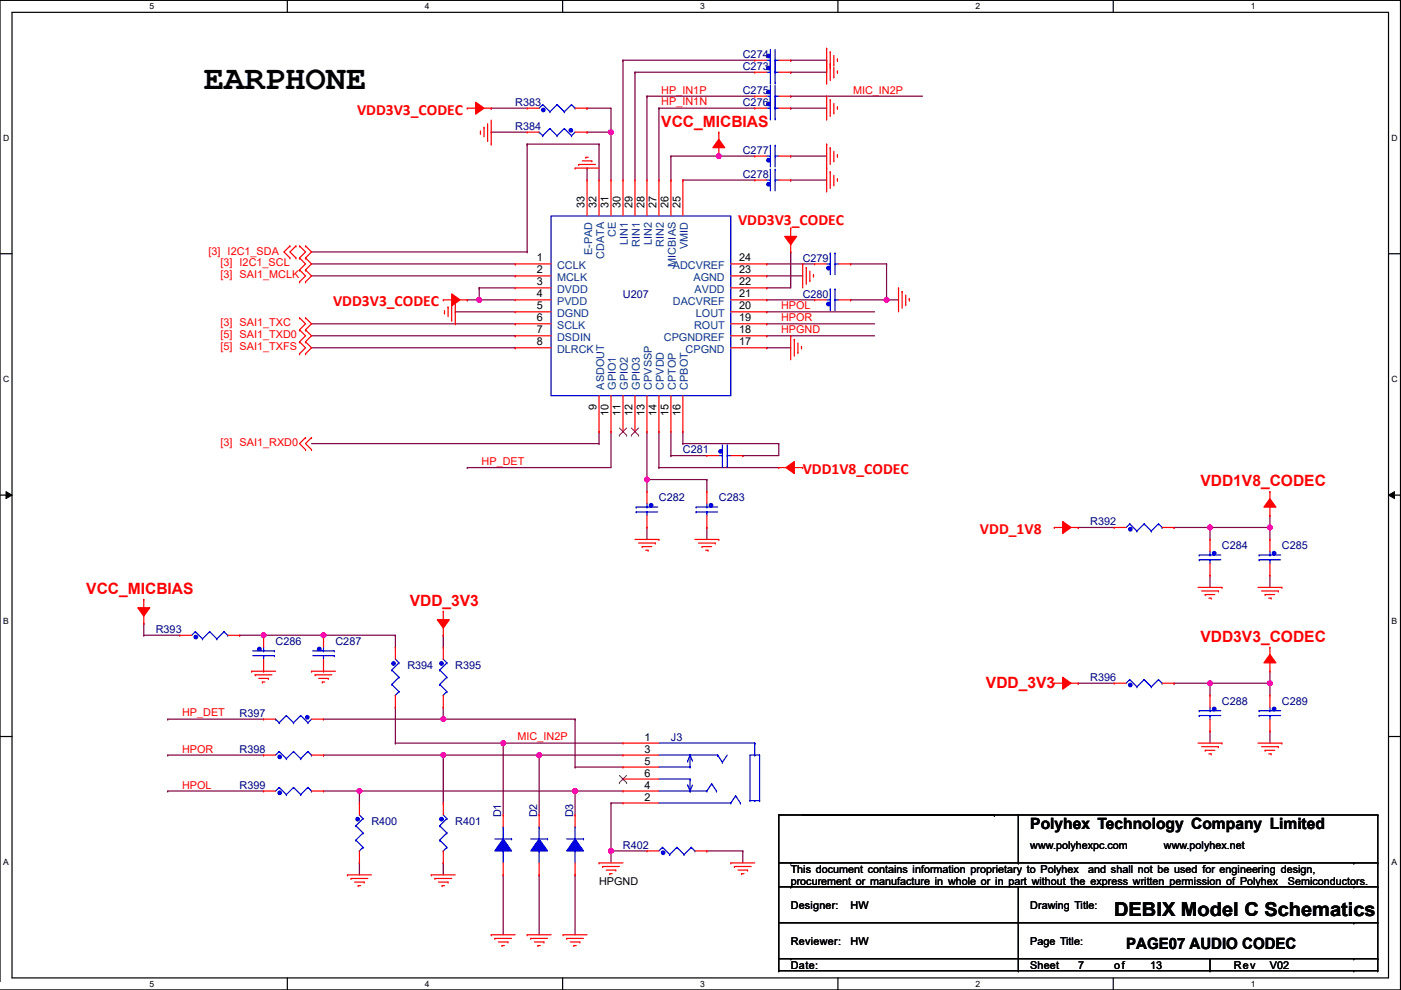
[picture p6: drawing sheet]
<svg xmlns="http://www.w3.org/2000/svg" width="297mm" height="210mm" viewBox="0 0 297 210" stroke-linecap="round" stroke-linejoin="round" font-family="sans-serif">
<path d="M2.5 2.6h291.9v204.7h-291.9zM0 208.1v-208h296.9v209.8h-296.9" fill="none" stroke="#000" stroke-width=".25"/>
<g fill="#fff">
<path d="M31.7 .3h1v2.1h-1z"/>
<path d="M31.7 207.6h1v2h-1z"/>
</g>
<path d="M60.9 .1v2.5M60.9 207.3v2.6" fill="none" stroke="#000" stroke-width=".25"/>
<g fill="#fff">
<path d="M90.1 .3h1v2.1h-1z"/>
<path d="M90.1 207.6h1v2h-1z"/>
</g>
<path d="M119.3 .1v2.5M119.3 207.3v2.6" fill="none" stroke="#000" stroke-width=".25"/>
<g fill="#fff">
<path d="M148.5 .3h1v2.1h-1z"/>
<path d="M148.5 207.6h1v2h-1z"/>
</g>
<path d="M177.7 .1v2.5M177.7 207.3v2.6" fill="none" stroke="#000" stroke-width=".25"/>
<g fill="#fff">
<path d="M206.8 .3h1v2.1h-1z"/>
<path d="M206.8 207.6h1v2h-1z"/>
</g>
<path d="M236 .1v2.5M236 207.3v2.6" fill="none" stroke="#000" stroke-width=".25"/>
<g fill="#fff">
<path d="M265.2 .3h1v2.1h-1z"/>
<path d="M265.2 207.6h1v2h-1z"/>
<path d="M.6 28.2h1.4v2h-1.4z"/>
<path d="M295 28.2h1.3v2h-1.3z"/>
<path d="M.6 79.4h1.4v2h-1.4z"/>
<path d="M295 79.4h1.3v2h-1.3z"/>
</g>
<path d="M0 53.8h2.5M294.4 53.8h2.5" fill="none" stroke="#000" stroke-width=".25"/>
<g fill="#fff">
<path d="M.6 130.6h1.3v2h-1.3z"/>
<path d="M295 130.6h1.2v2h-1.2z"/>
</g>
<path d="M0 105h2.5M294.4 105h2.5" fill="none" stroke="#000" stroke-width=".25"/>
<path d="M1.3 104.2l1.2 .8-1.2 .7zM294.4 105l1.3-.8v1.5z" fill="#000"/>
<path d="M1.3 104.2l1.2 .8-1.2 .7zM294.4 105l1.3-.8v1.5z" fill="none" stroke="#000" stroke-width=".21"/>
<g fill="#fff">
<path d="M.6 181.7h1.3v2.1h-1.3z"/>
<path d="M295 181.7h1.2v2.1h-1.2z"/>
</g>
<path d="M0 156.2h2.5M294.4 156.2h2.5" fill="none" stroke="#000" stroke-width=".25"/>
<path d="M124.5 35.6h.1M124.5 35.6v2.6M127 30.6h.1M127 30.6v7.6M162.6 63.6h10.1M162.6 63.6h.1M137.2 91.5h.1M137.2 91.5v10.2" fill="none" stroke="#800040" stroke-width=".25"/>
<circle cx="137.2" cy="101.7" r=".51" fill="#f0f"/>
<circle cx="137.2" cy="101.7" r=".51" fill="none" stroke="#f0f" stroke-width=".25"/>
<g fill="none" stroke="#800040" stroke-width=".25">
<path d="M132.1 12.8h.1M132.1 12.8v25.4M132.1 12.8h27.9M134.6 15.3h.1M134.6 15.3v22.9M134.6 15.3h25.4M167.6 12.8h7.7M167.6 15.3h7.7M167.6 12.8h.1M167.6 15.3h.1M137.2 20.4h22.8M137.2 20.4h.1"/>
<path d="M137.2 20.4v17.8M139.7 22.9h20.3M139.7 22.9h.1M139.7 22.9v15.3M142.2 38.2h.1M142.2 33.1h.1M142.2 33.1v5.1M142.2 33.1h10.2M167.6 22.9h7.7M167.6 20.4h.1M167.6 22.9h.1M167.6 20.4h28"/>
<path d="M66 94.1h61M127 94.1h.1M127 91.5h.1M127 91.5v2.6M139.7 91.5h.1M139.7 99.1h.1M139.7 91.5v7.6M139.7 99.1h25.4M142.2 96.6h7.7M142.2 96.6h.1M142.2 91.5v5.1M144.8 94.1h20.3"/>
<path d="M144.8 94.1h.1M144.8 91.5h.1M144.8 91.5v2.6M157.5 96.6h.1M165.1 94.1h.1M165.1 94.1v2.5h-7.6M137.2 111.8h.1M137.2 101.7h.1M137.2 101.7v2.5M137.2 111.8v2.6M137.2 101.7h12.7M149.9 101.7h.1"/>
<path d="M149.9 111.8h.1M149.9 101.7v2.5M149.9 111.8v2.6"/>
</g>
<circle cx="152.4" cy="33.1" r=".51" fill="#f0f"/>
<circle cx="152.4" cy="33.1" r=".51" fill="none" stroke="#f0f" stroke-width=".25"/>
<g fill="none" stroke="#800040" stroke-width=".25">
<path d="M144.8 38.2h.1M144.8 38.2h15.2M167.6 38.2h7.7M167.6 33.1h7.7M167.6 38.2h.1M167.6 33.1h.1M162.6 58.5h.1M162.6 58.5h7.6M180.3 56h7.7M180.3 56h.1M188 56h.1M188 56v7.6h-7.7"/>
<path d="M96.5 66.1h.1M96.5 66.1h12.7M101.6 61h.1M101.6 61h7.6M162.6 61h.1M162.6 66.1h.1M162.6 68.7h.1M162.6 71.2h.1M162.6 73.7h.1M162.6 61h5M162.6 73.7h5M162.6 66.1h22.8"/>
<path d="M162.6 68.7h22.8M162.6 71.2h22.8M180.3 63.6h.1"/>
</g>
<circle cx="188" cy="63.6" r=".51" fill="#f0f"/>
<circle cx="188" cy="63.6" r=".51" fill="none" stroke="#f0f" stroke-width=".25"/>
<g fill="none" stroke="#800040" stroke-width=".25">
<path d="M66 56h43.2M66 58.5h43.2M66 53.4h45.8M109.2 56h.1M109.2 58.5h.1M111.8 53.4h.1M162.6 56h10.1M162.6 56h.1M66 73.7h43.2M66 71.2h43.2M66 68.7h43.2M99.1 63.6h.1"/>
<path d="M101.6 61h.1M101.6 61v2.6h-2.5M109.2 73.7h.1M109.2 71.2h.1M109.2 68.7h.1M188 63.6h.1M188 63.6h2.5"/>
</g>
<circle cx="101.6" cy="63.6" r=".51" fill="#f0f"/>
<circle cx="101.6" cy="63.6" r=".51" fill="none" stroke="#f0f" stroke-width=".25"/>
<path d="M124.5 28h5M124.5 28h.1M129.5 28h.1M129.5 28v10.2M101.6 63.6h.1M101.6 63.6h7.6" fill="none" stroke="#800040" stroke-width=".25"/>
<circle cx="129.5" cy="28" r=".51" fill="#f0f"/>
<circle cx="129.5" cy="28" r=".51" fill="none" stroke="#f0f" stroke-width=".25"/>
<g fill="none" stroke="#800040" stroke-width=".25">
<path d="M111.8 30.6h.1M111.8 30.6v22.8M111.8 30.6h15.2M30.5 132.2h.1M30.5 134.7h.1M30.5 132.2v2.5M30.5 134.7h7.6M50.8 134.7h.1M50.8 134.7h17.8M55.9 134.7h.1M83.8 134.7v2.5M83.8 134.7h.1"/>
<path d="M83.8 157.6h.1M83.8 157.6h22.9M83.8 149.9v7.7M83.8 149.9h.1M94 152.5h.1M94 152.5h27.9M121.9 152.5v10.1M121.9 152.5h.1M35.6 160.1h.1M35.6 160.1h20.3M35.6 167.7h.1M35.6 167.7h20.3"/>
<path d="M121.9 162.6h.1M121.9 162.6h10.2"/>
</g>
<circle cx="55.9" cy="134.7" r=".51" fill="#f0f"/>
<circle cx="55.9" cy="134.7" r=".51" fill="none" stroke="#f0f" stroke-width=".25"/>
<path d="M68.6 134.7h.1M68.6 134.7h15.2" fill="none" stroke="#800040" stroke-width=".25"/>
<circle cx="68.6" cy="134.7" r=".51" fill="#f0f"/>
<circle cx="68.6" cy="134.7" r=".51" fill="none" stroke="#f0f" stroke-width=".25"/>
<path d="M68.6 167.7h7.6M68.6 160.1h.1M68.6 160.1h25.4M76.2 167.7h.1" fill="none" stroke="#800040" stroke-width=".25"/>
<circle cx="94" cy="160.1" r=".51" fill="#f0f"/>
<circle cx="94" cy="160.1" r=".51" fill="none" stroke="#f0f" stroke-width=".25"/>
<g fill="none" stroke="#800040" stroke-width=".25">
<path d="M106.7 157.6v15.2M106.7 157.6h.1M106.7 157.6h25.4M114.3 160.1v12.7M114.3 160.1h.1M121.9 167.7v5.1M121.9 167.7h.1M121.9 167.7h10.2M129.5 170.3h.1M129.5 170.3h2.6M129.5 170.3v10.1M106.7 185.5v12.7"/>
<path d="M106.7 185.5h.1M114.3 185.5v12.7M114.3 185.5h.1M121.9 185.5v12.7M121.9 185.5h.1M129.5 180.4h.1"/>
</g>
<circle cx="106.7" cy="157.6" r=".51" fill="#f0f"/>
<circle cx="106.7" cy="157.6" r=".51" fill="none" stroke="#f0f" stroke-width=".25"/>
<path d="M94 160.1h.1M94 160.1h38.1M114.3 160.1h.1" fill="none" stroke="#800040" stroke-width=".25"/>
<circle cx="114.3" cy="160.1" r=".51" fill="#f0f"/>
<circle cx="114.3" cy="160.1" r=".51" fill="none" stroke="#f0f" stroke-width=".25"/>
<g fill="none" stroke="#800040" stroke-width=".25">
<path d="M104.1 28h.1M104.1 28h7.7M94 134.7h.1M94 134.7v2.5M94 149.9h.1M94 149.9v2.6M248.9 144.9h.1M248.9 144.9h20.3M256.5 144.9h.1M256.5 144.9v2.5M269.2 142.3h.1M269.2 144.9h.1"/>
<path d="M269.2 142.3v5.1M94 160.1v10.2M94 160.1h.1M94 183v2.5M94 183h.1"/>
</g>
<circle cx="269.2" cy="144.9" r=".51" fill="#f0f"/>
<circle cx="269.2" cy="144.9" r=".51" fill="none" stroke="#f0f" stroke-width=".25"/>
<circle cx="256.5" cy="144.9" r=".51" fill="#f0f"/>
<circle cx="256.5" cy="144.9" r=".51" fill="none" stroke="#f0f" stroke-width=".25"/>
<g fill="none" stroke="#800040" stroke-width=".25">
<path d="M228.6 111.8h7.6M228.6 111.8h.1M248.9 111.8h.1M256.5 111.8h.1M256.5 111.8v2.6M269.2 109.3h.1M269.2 111.8h.1M269.2 109.3v5.1M269.2 111.8h-20.3M256.5 122h.1M256.5 122v2.5M269.2 122h.1"/>
<path d="M269.2 122v2.5M228.6 144.9h7.6M228.6 144.9h.1M256.5 155h.1M256.5 155v2.6M269.2 155h.1M269.2 155v2.6"/>
</g>
<circle cx="269.2" cy="111.8" r=".51" fill="#f0f"/>
<circle cx="269.2" cy="111.8" r=".51" fill="none" stroke="#f0f" stroke-width=".25"/>
<circle cx="256.5" cy="111.8" r=".51" fill="#f0f"/>
<circle cx="256.5" cy="111.8" r=".51" fill="none" stroke="#f0f" stroke-width=".25"/>
<path d="M129.5 180.4v2.6M129.5 180.4h.1M129.5 180.4h7.7" fill="none" stroke="#800040" stroke-width=".25"/>
<circle cx="129.5" cy="180.4" r=".51" fill="#f0f"/>
<circle cx="129.5" cy="180.4" r=".51" fill="none" stroke="#f0f" stroke-width=".25"/>
<path d="M167.6 53.4h.1M167.6 53.4v7.6M68.6 152.5h25.4M94 152.5h.1M149.9 180.4h.1M149.9 180.4h7.6M157.5 180.4v2.6M157.5 180.4h.1" fill="none" stroke="#800040" stroke-width=".25"/>
<circle cx="94" cy="152.5" r=".51" fill="#f0f"/>
<circle cx="94" cy="152.5" r=".51" fill="none" stroke="#f0f" stroke-width=".25"/>
<g fill="none" stroke="#800040" stroke-width=".25">
<path d="M104.1 22.9h.1M104.1 22.9h7.7M124.5 22.9h5v5.1M124.5 22.9h.1M129.5 28h.1M152.4 33.1h7.6M152.4 33.1h.1M99.1 99.1h.1M129.5 91.5h.1M129.5 91.5v7.6h-30.4M35.6 152.5h.1M35.6 152.5h20.3"/>
<path d="M76.2 167.7h.1M76.2 167.7h45.7M76.2 167.7v2.6M121.9 167.7h.1M76.2 183h.1M76.2 183v2.5"/>
</g>
<circle cx="76.2" cy="167.7" r=".51" fill="#f0f"/>
<circle cx="76.2" cy="167.7" r=".51" fill="none" stroke="#f0f" stroke-width=".25"/>
<circle cx="121.9" cy="167.7" r=".51" fill="#f0f"/>
<circle cx="121.9" cy="167.7" r=".51" fill="none" stroke="#f0f" stroke-width=".25"/>
<g fill="none" stroke="#f00" stroke-width=".25">
<path d="M175.3 10.2h.1M175.3 12.8h.1M175.3 10.2v7.7M176 11h.1M176 13.5h.1M176 11v6.1M176.8 13.8h.1M176.8 16.3h.1M176.8 11.8v2M176.8 14.3v2M177.6 12.5h.1M177.6 15.1h.1"/>
<path d="M177.6 12.5v.5M177.6 15.1v.5M101.9 28.3h.1M101.9 27.8v.5M102.6 27h.1M102.6 27v2M103.4 29.8h.1M103.4 26.2v3.6M104.1 30.6h.1M104.1 25.5v5.1M121.9 35.6h5.1M121.9 35.6h.1"/>
<path d="M122.7 34.9h3.5M122.7 34.9h.1M123.4 34.1h2.1M124.2 33.4h.1M124.2 33.4h.5M125.5 34.1h.1M175.3 20.4h.1M175.3 30.6h.1M175.3 35.6h.1M175.3 20.4v5.1M175.3 30.6v10.1M176 21.2h.1"/>
<path d="M176 31.3h.1M176 36.4h.1M176 21.2v3.5M176 31.3v3.6M176 36.4v3.6M176.8 24h.1M176.8 34.1h.1M176.8 39.2h.1M176.8 21.9v2.1M176.8 32.1v2M176.8 37.2v2M177.6 22.7h.1"/>
<path d="M177.6 32.8h.1M177.6 37.9h.1M177.6 22.7v.5M177.6 32.8v.6M177.6 37.9v.5M170.2 56h.1M170.2 56v5M170.9 56.7h.1M170.9 56.7v3.6M171.7 59.5h.1M171.7 57.5v2M172.5 58.2h.1"/>
<path d="M172.5 58.2v.6M94.2 66.4h.1M94.2 65.9v.5M95 65.1h.1M95 65.1v2M95.8 67.9h.1M95.8 64.3v3.6M96.5 68.7h.1M96.5 63.6v5.1M97.3 63.6h1.8M99.1 63.6h.1M167.6 71.2h.1"/>
<path d="M167.6 71.2v5.1M168.4 72h.1M168.4 72v3.5M169.2 74.8h.1M169.2 72.7v2.1M169.9 73.5h.1M169.9 73.5v.5M190.5 61h.1M190.5 61v5.1M191.3 61.8h.1M191.3 61.8v3.6M192 64.6h.1"/>
<path d="M192 62.6v2M192.8 63.3h.1M192.8 63.3v.5M134.6 114.4h5.1M135.4 115.1h3.5M136.2 115.9h2M136.2 115.9h.1M136.9 116.7h.5M137.4 116.7h.1M138.9 115.1h.1M139.7 114.4h.1M147.3 114.4h5.1"/>
<path d="M148.1 115.1h3.5M148.9 115.9h2M148.9 115.9h.1M149.6 116.7h.5M150.1 116.7h.1M151.6 115.1h.1M152.4 114.4h.1M53.3 142.3h.1M53.3 142.3h5.1M54.1 143.1h.1M54.1 143.1h3.6M54.9 143.8h2"/>
<path d="M55.6 144.6h.1M55.6 144.6h.5M56.9 143.8h.1M66 142.3h.1M66 142.3h5.1M66.8 143.1h.1M66.8 143.1h3.6M67.6 143.8h2M68.3 144.6h.1M68.3 144.6h.5M69.6 143.8h.1M91.4 185.5h.1"/>
<path d="M91.4 185.5h5.1M92.2 186.3h.1M92.2 186.3h3.6M93 187h2M93.7 187.8h.1M93.7 187.8h.5M95 187h.1M104.1 198.2h.1M104.1 198.2h5.1M104.9 199h.1M104.9 199h3.6M105.7 199.7h2"/>
<path d="M107.7 199.7h.1M111.8 198.2h.1M111.8 198.2h5M112.5 199h.1M112.5 199h3.6M113.3 199.7h2M115.3 199.7h.1M119.4 198.2h.1M119.4 198.2h5.1M120.1 199h.1M120.1 199h3.6M120.9 199.7h2"/>
<path d="M122.9 199.7h.1M127 183h.1M127 183h5.1M127.8 183.7h.1M127.8 183.7h3.5M128.5 184.5h2.1M129.3 185.2h.1M129.3 185.2h.5M130.6 184.5h.1M106.4 200.5h.1M106.4 200.5h.5M114.1 200.5h.1"/>
<path d="M114.1 200.5h.5M121.7 200.5h.1M121.7 200.5h.5"/>
</g>
<path d="M95.8 62.3l1.7 1.3-1.7 1.2z" fill-rule="evenodd" fill="#f00"/>
<g fill="none" stroke="#f00" stroke-width=".25">
<path d="M94 63.6h.1M94 63.6h2.8M95.8 62.3l1.7 1.3-1.7 1.2zM226.8 111.8h1.8M228.6 111.8h.1M254 124.5h5.1M254.8 125.3h3.5M255.5 126.1h2.1M255.5 126.1h.1M256.3 126.8h.5M256.8 126.8h.1M258.3 125.3h.1"/>
<path d="M259.1 124.5h.1M266.7 124.5h5.1M267.5 125.3h3.5M268.2 126.1h2.1M268.2 126.1h.1M269 126.8h.5M269.5 126.8h.1M271 125.3h.1M271.8 124.5h.1M254 157.6h5.1M254.8 158.3h3.5M255.5 159.1h2.1"/>
<path d="M255.5 159.1h.1M256.3 159.8h.5M256.8 159.8h.1M258.3 158.3h.1M259.1 157.6h.1M266.7 157.6h5.1M267.5 158.3h3.5M268.2 159.1h2.1M268.2 159.1h.1M269 159.8h.5M269.5 159.8h.1M271 158.3h.1"/>
<path d="M271.8 157.6h.1"/>
</g>
<path d="M225.3 110.6l1.8 1.2-1.8 1.3z" fill-rule="evenodd" fill="#f00"/>
<g fill="none" stroke="#f00" stroke-width=".25">
<path d="M223.5 111.8h2.8M223.5 111.8h.1M225.3 110.6l1.8 1.2-1.8 1.3zM269.2 109.3h.1M269.2 107.5v1.8M154.9 183h.1M154.9 183h5.1M155.7 183.7h.1M155.7 183.7h3.6M156.5 184.5h2M157.2 185.2h.1M157.2 185.2h.5"/>
<path d="M158.5 184.5h.1"/>
</g>
<path d="M269.2 105.7l1.3 1.8h-2.5z" fill-rule="evenodd" fill="#f00"/>
<path d="M165.1 99.1h1.8M165.1 99.1h.1M269.2 104.2h.1M269.2 104.2v2.8M269.2 105.7l1.3 1.8h-2.5z" fill="none" stroke="#f00" stroke-width=".25"/>
<path d="M166.6 99.1l1.8-1.2v2.5z" fill-rule="evenodd" fill="#f00"/>
<path d="M166.6 99.1l1.8-1.2v2.5zM167.4 99.1h2.8M170.2 99.1h.1M226.8 144.9h1.8M228.6 144.9h.1" fill="none" stroke="#f00" stroke-width=".25"/>
<path d="M225.3 143.6l1.8 1.3-1.8 1.2z" fill-rule="evenodd" fill="#f00"/>
<path d="M223.5 144.9h2.8M223.5 144.9h.1M225.3 143.6l1.8 1.3-1.8 1.2zM269.2 142.3h.1M269.2 140.5v1.8" fill="none" stroke="#f00" stroke-width=".25"/>
<path d="M269.2 138.8l1.3 1.7h-2.5z" fill-rule="evenodd" fill="#f00"/>
<path d="M167.6 53.4h.1M167.6 51.6v1.8M269.2 137.2h.1M269.2 137.2v2.8M269.2 138.8l1.3 1.7h-2.5z" fill="none" stroke="#f00" stroke-width=".25"/>
<path d="M166.4 50.1h2.5l-1.3 1.8z" fill-rule="evenodd" fill="#f00"/>
<path d="M102.4 22.9h1.7M104.1 22.9h.1M166.4 50.1h2.5l-1.3 1.8zM167.6 48.3h.1M167.6 48.3v2.8" fill="none" stroke="#f00" stroke-width=".25"/>
<path d="M100.8 21.7l1.8 1.2-1.8 1.3z" fill-rule="evenodd" fill="#f00"/>
<path d="M99.1 22.9h.1M99.1 22.9h2.8M100.8 21.7l1.8 1.2-1.8 1.3zM94 134.7h.1M94 132.9v1.8" fill="none" stroke="#f00" stroke-width=".25"/>
<path d="M92.7 131.4h2.6l-1.3 1.8z" fill-rule="evenodd" fill="#f00"/>
<path d="M152.4 33.1h.1M152.4 31.3v1.8M92.7 131.4h2.6l-1.3 1.8zM94 129.6v2.8M94 129.6h.1" fill="none" stroke="#f00" stroke-width=".25"/>
<path d="M152.4 29.5l1.3 1.8h-2.6z" fill-rule="evenodd" fill="#f00"/>
<path d="M152.4 28h.1M152.4 28v2.8M152.4 29.5l1.3 1.8h-2.6zM30.5 132.2h.1M30.5 130.4v1.8" fill="none" stroke="#f00" stroke-width=".25"/>
<path d="M29.2 128.9h2.6l-1.3 1.7z" fill-rule="evenodd" fill="#f00"/>
<g fill="none" stroke="#f00" stroke-width=".25">
<path d="M61.5 54.7h.1M61.5 52.1h.1M61.5 52.1l-1.3 1.3 1.3 1.3M62.7 52.1h.1M62.7 54.7h.1M62.7 52.1l-1.2 1.3 1.2 1.3M63.5 57.2h.1M63.5 54.7h.1M63.5 52.1h.1M63.5 59.8h.1M63.5 54.7l1.3 1.3-1.3 1.2M63.5 52.1l1.3 1.3-1.3 1.3"/>
<path d="M63.5 57.2l1.3 1.3-1.3 1.3M64.8 54.7h.1M64.8 57.2h.1M64.8 52.1h.1M64.8 59.8h.1M64.8 54.7l1.2 1.3-1.2 1.2M64.8 52.1l1.2 1.3-1.2 1.3M64.8 57.2l1.2 1.3-1.2 1.3M63.5 72.5h.1M63.5 75h.1M63.5 67.4h.1M63.5 69.9h.1"/>
<path d="M63.5 72.5l1.3 1.2-1.3 1.3M63.5 67.4l1.3 1.3-1.3 1.2M63.5 69.9l1.3 1.3-1.3 1.3M64.8 75h.1M64.8 72.5h.1M64.8 69.9h.1M64.8 67.4h.1M64.8 72.5l1.2 1.2-1.2 1.3M64.8 67.4l1.2 1.3-1.2 1.2M64.8 69.9l1.2 1.3-1.2 1.3M64.8 92.8h.1M64.8 95.3h.1"/>
<path d="M64.8 92.8l-1.3 1.3 1.3 1.2M66 92.8h.1M66 95.3h.1M66 92.8l-1.2 1.3 1.2 1.2M29.2 128.9h2.6l-1.3 1.7zM30.5 127.1v2.8M30.5 127.1h.1M73.7 185.5h.1M73.7 185.5h5M74.4 186.3h.1M74.4 186.3h3.6M75.2 187h2"/>
<path d="M76 187.8h.1M76 187.8h.5M77.2 187h.1"/>
</g>
<g fill="none" stroke="#000" stroke-width=".25">
<path d="M165.1 172.8h.1M165.1 172.8h127M165.1 172.8v33M210.8 172.8h.1M215.9 172.8v10.2M292.1 172.8h.1M292.1 172.8v33M167.6 183h.1M167.6 188h.1M215.9 183h.1M215.9 188v17.8M287 183h.1"/>
<path d="M287 188h.1M287 195.7h.1M292.1 183h.1M292.1 188h.1M292.1 195.7h.1M292.1 183h-127M292.1 188h-127M292.1 195.7h-127M165.1 205.8h127M165.1 205.8h.1M167.6 203.3h.1M215.9 205.8h.1"/>
<path d="M256.5 205.8h.1M256.5 203.3v2.5M287 203.3h.1M287 205.8h.1M292.1 203.3h.1M292.1 205.8h.1M292.1 203.3h-127"/>
</g>
<path d="M163.3 30.8h.1M163.3 30.8v4.6M164.3 30.8h.1M164.3 33.1h.1M164.3 30.8v4.6M164.3 33.1h.8" fill="none" stroke="#00f" stroke-width=".25"/>
<circle cx="162.9" cy="34" r=".38" fill="#00f"/>
<g fill="none" stroke="#00f" stroke-width=".25">
<path d="M162.6 33.1h.7M163.3 33.1h.1M75.4 175.1h.1M75.4 178.1h.1M75.4 175.1l1.6 1.5M75.4 178.1l1.6 1.6M76.2 172.8l.8 .8M77 173.6l-1.6 1.5M77 176.6l-1.6 1.5M77 173.6h.1M77 179.7l-.8 .7M77 176.6h.1"/>
<path d="M77 179.7h.1M76.2 180.4h.1"/>
<circle cx="162.9" cy="34" r=".38"/>
</g>
<path d="M160 33.1h2.6M160 33.1h.1M165.1 33.1h2.5M167.6 33.1h.1" fill="none" stroke="#f00" stroke-width=".25"/>
<circle cx="75.8" cy="173.7" r=".38" fill="#00f"/>
<g fill="none" stroke="#00f" stroke-width=".25">
<path d="M163.3 18.1v4.6M164.3 18.1v4.6M163.3 22.7h.1M164.3 22.7h.1M164.3 20.4h.1M164.3 20.4h.8"/>
<circle cx="75.8" cy="173.7" r=".38"/>
</g>
<path d="M76.2 170.3v2.5M76.2 170.3h.1M76.2 183h.1M76.2 180.4v2.6" fill="none" stroke="#f00" stroke-width=".25"/>
<circle cx="162.9" cy="19.5" r=".38" fill="#00f"/>
<g fill="none" stroke="#00f" stroke-width=".25">
<path d="M162.6 20.4h.7M163.3 20.4h.1M176 53.7h.1M176 53.7v4.5M177 56h.8M177 53.7h.1M177 56h.1M177 53.7v4.5"/>
<circle cx="162.9" cy="19.5" r=".38"/>
</g>
<path d="M160 20.4h2.6M160 20.4h.1M165.1 20.4h2.5M167.6 20.4h.1" fill="none" stroke="#f00" stroke-width=".25"/>
<circle cx="175.6" cy="56.8" r=".38" fill="#00f"/>
<g fill="none" stroke="#00f" stroke-width=".25">
<path d="M175.3 56h.7M176 56h.1M176 61.3h.1M176 61.3v4.6M177 63.6h.8M177 61.3h.1M177 63.6h.1M177 61.3v4.6"/>
<circle cx="175.6" cy="56.8" r=".38"/>
</g>
<path d="M172.7 56h.1M172.7 56h2.6M177.8 56h2.5M180.3 56h.1" fill="none" stroke="#f00" stroke-width=".25"/>
<circle cx="175.6" cy="64.5" r=".38" fill="#00f"/>
<g fill="none" stroke="#00f" stroke-width=".25">
<path d="M163.3 35.9h.1M163.3 35.9v4.6M164.3 35.9h.1M164.3 38.2h.1M164.3 35.9v4.6M164.3 38.2h.8M175.3 63.6h.7M176 63.6h.1"/>
<circle cx="175.6" cy="64.5" r=".38"/>
</g>
<path d="M172.7 63.6h.1M172.7 63.6h2.6M177.8 63.6h2.5M180.3 63.6h.1" fill="none" stroke="#f00" stroke-width=".25"/>
<circle cx="162.9" cy="39.1" r=".38" fill="#00f"/>
<g fill="none" stroke="#00f" stroke-width=".25">
<path d="M162.6 38.2h.7M163.3 38.2h.1M254.3 118.7h.1M254.3 117.7h.1M254.3 118.7h4.5M254.3 117.7h4.5M256.5 118.7h.1M256.5 118.7v.8"/>
<circle cx="162.9" cy="39.1" r=".38"/>
</g>
<path d="M160 38.2h2.6M160 38.2h.1M165.1 38.2h2.5M167.6 38.2h.1" fill="none" stroke="#f00" stroke-width=".25"/>
<circle cx="257.4" cy="117.3" r=".38" fill="#00f"/>
<g fill="none" stroke="#00f" stroke-width=".25">
<path d="M163.3 17.6h.1M163.3 13v4.6M164.3 17.6h.1M164.3 15.3h.1M164.3 13v4.6M164.3 15.3h.8M256.5 117.7h.1M256.5 116.9v.8"/>
<circle cx="257.4" cy="117.3" r=".38"/>
</g>
<path d="M256.5 114.4h.1M256.5 114.4v2.5M256.5 119.5v2.5M256.5 122h.1" fill="none" stroke="#f00" stroke-width=".25"/>
<circle cx="162.9" cy="14.4" r=".38" fill="#00f"/>
<g fill="none" stroke="#00f" stroke-width=".25">
<path d="M162.6 15.3h.7M163.3 15.3h.1M120.1 177.9h3.6M121.9 175.3v2.6M121.9 175.3h.1M123.7 177.9h.1M121.9 180.4h.1M121.9 180.4v2.6"/>
<circle cx="162.9" cy="14.4" r=".38"/>
</g>
<path d="M160 15.3h2.6M160 15.3h.1M165.1 15.3h2.5M167.6 15.3h.1" fill="none" stroke="#f00" stroke-width=".25"/>
<path d="M121.9 177.9l1.8 2.5h-3.6z" fill-rule="evenodd" fill="#00f"/>
<g fill="none" stroke="#00f" stroke-width=".25">
<path d="M59.2 167l1.5 1.5M59.2 167l-.8 .7M59.2 167h.1M60.7 168.5h.1M62.2 167l-1.5 1.5M62.2 167l1.6 1.5M62.2 167h.1M63.8 168.5h.1M65.3 167l-1.5 1.5M65.3 167l.7 .7M65.3 167h.1M66 167.7h.1"/>
<path d="M121.9 177.9l1.8 2.5h-3.6z"/>
</g>
<path d="M121.9 172.8h.1M121.9 172.8v2.5M121.9 185.5h.1M121.9 183v2.5" fill="none" stroke="#f00" stroke-width=".25"/>
<circle cx="59.3" cy="168.1" r=".38" fill="#00f"/>
<g fill="none" stroke="#00f" stroke-width=".25">
<path d="M134.9 108.5h4.6M134.9 107.5h4.6M134.9 108.5h.1M134.9 107.5h.1M137.2 108.5h.1M137.2 108.5v.8"/>
<circle cx="59.3" cy="168.1" r=".38"/>
</g>
<path d="M55.9 167.7h.1M55.9 167.7h2.5M66 167.7h2.6M68.6 167.7h.1" fill="none" stroke="#f00" stroke-width=".25"/>
<circle cx="138.1" cy="107.1" r=".38" fill="#00f"/>
<g fill="none" stroke="#00f" stroke-width=".25">
<path d="M137.2 107.5h.1M137.2 106.8v.7M66.3 138h4.6M66.3 139h4.6M68.6 139v.8M68.6 139h.1M70.9 138h.1M70.9 139h.1M139.7 157.6h20.3M160 157.6h.1M160 157.6v2.5M139.7 160.1h12.5"/>
<path d="M139.7 170.3h15.2M139.7 162.6h6.6M139.7 167.7h10.2M139.7 165.2h6.6M145.8 166.4l.5 1.3M145.8 161.4h.1M145.8 166.4h.1M146.3 160.1h.1M146.3 167.7h.1M146.3 165.2v2.5M146.3 160.1l.5 1.3M146.3 160.1l-.5 1.3"/>
<path d="M146.3 165.2h.1M146.3 162.6h.1M146.3 160.1v2.5M146.8 166.4l-.5 1.3M149.9 167.7h.1M150.9 166.2h.1M150.9 166.2l-1 1.5M150.9 166.2l1 1.5M151.9 167.7h.1M152.2 160.1l1 1.5M152.2 160.1h.1M153.2 161.6h.1"/>
<path d="M154.2 160.1l-1 1.5M154.9 170.3h.1M156 168.7h.1M156 168.7l-1.1 1.6M156 168.7l1 1.6M157 170.3h.1M159 169.7h.1M159 169.7h2M160 160.1h.1M160 169.7h.1M161 169.7h.1M161 160.1v9.6"/>
<path d="M161 160.1h.1M161 160.1h-2v9.6"/>
<circle cx="138.1" cy="107.1" r=".38"/>
</g>
<g fill="none" stroke="#f00" stroke-width=".25">
<path d="M137.2 104.2h.1M137.2 111.8h.1M137.2 104.2v2.6M137.2 109.3v2.5M132.1 157.6h.1M132.1 157.6h7.6M132.1 160.1h.1M132.1 160.1h7.6M132.1 165.2h.1M132.1 165.2h7.6M132.1 167.7h.1M132.1 167.7h7.6"/>
<path d="M132.1 170.3h.1M132.1 170.3h7.6M132.1 162.6h.1M132.1 162.6h7.6"/>
</g>
<path d="M131.3 165.9h.1M131.3 164.4l1.6 1.5M132.8 164.4l-1.5 1.5M132.9 165.9h.1" fill="none" stroke="#804000" stroke-width=".21"/>
<circle cx="67.7" cy="137.6" r=".38" fill="#00f"/>
<g fill="none" stroke="#00f" stroke-width=".25">
<path d="M68.6 138h.1M68.6 137.2v.8M104.9 177.9h3.6M106.7 175.3v2.6M106.7 175.3h.1M108.5 177.9h.1M106.7 180.4h.1M106.7 180.4v2.6"/>
<circle cx="67.7" cy="137.6" r=".38"/>
</g>
<path d="M68.6 134.7h.1M68.6 134.7v2.5M68.6 139.8v2.5M68.6 142.3h.1" fill="none" stroke="#f00" stroke-width=".25"/>
<path d="M106.7 177.9l1.8 2.5h-3.6z" fill-rule="evenodd" fill="#00f"/>
<path d="M147.6 108.5h4.6M147.6 107.5h4.6M147.6 108.5h.1M147.6 107.5h.1M149.9 108.5h.1M149.9 108.5v.8M106.7 177.9l1.8 2.5h-3.6z" fill="none" stroke="#00f" stroke-width=".25"/>
<path d="M106.7 172.8h.1M106.7 172.8v2.5M106.7 185.5h.1M106.7 183v2.5" fill="none" stroke="#f00" stroke-width=".25"/>
<circle cx="150.8" cy="107.1" r=".38" fill="#00f"/>
<g fill="none" stroke="#00f" stroke-width=".25">
<path d="M114.3 28h.1M114.3 28l.8 .8M115.1 28.8h.1M116.6 27.3h.1M116.6 27.3l-1.5 1.5M116.6 27.3l1.5 1.5M118.1 28.8h.1M119.6 27.3l1.6 1.5M119.6 27.3h.1M119.6 27.3l-1.5 1.5M121.2 28.8h.1M121.9 28l-.7 .8"/>
<path d="M149.9 107.5h.1M149.9 106.8v.7"/>
<circle cx="150.8" cy="107.1" r=".38"/>
</g>
<path d="M149.9 104.2h.1M149.9 111.8h.1M149.9 104.2v2.6M149.9 109.3v2.5" fill="none" stroke="#f00" stroke-width=".25"/>
<circle cx="121" cy="27.6" r=".38" fill="#00f"/>
<g fill="none" stroke="#00f" stroke-width=".25">
<path d="M58.4 152.5l.8 .7M58.4 152.5h.1M59.2 153.2h.1M60.7 151.7l1.5 1.5M60.7 151.7l-1.5 1.5M60.7 151.7h.1M62.2 153.2h.1M63.8 151.7l1.5 1.5M63.8 151.7l-1.6 1.5M63.8 151.7h.1M65.3 153.2h.1M66 152.5l-.7 .7"/>
<circle cx="121" cy="27.6" r=".38"/>
</g>
<path d="M111.8 28h.1M111.8 28h2.5M121.9 28h2.6M124.5 28h.1" fill="none" stroke="#f00" stroke-width=".25"/>
<circle cx="65.2" cy="152.1" r=".38" fill="#00f"/>
<g fill="none" stroke="#00f" stroke-width=".25">
<path d="M239.5 111.1l1.6 1.5M239.5 111.1h.1M239.5 111.1l-.7 .7M241.1 112.6h.1M242.6 111.1l1.5 1.5M242.6 111.1h.1M242.6 111.1l-1.5 1.5M244.1 112.6h.1M245.6 111.1l.8 .7M245.6 111.1h.1M245.6 111.1l-1.5 1.5M246.4 111.8h.1"/>
<circle cx="65.2" cy="152.1" r=".38"/>
</g>
<path d="M55.9 152.5h.1M55.9 152.5h2.5M66 152.5h2.6M68.6 152.5h.1" fill="none" stroke="#f00" stroke-width=".25"/>
<circle cx="239.7" cy="112.2" r=".38" fill="#00f"/>
<g fill="none" stroke="#00f" stroke-width=".25">
<path d="M140.5 179.7l-.8 .7M140.5 179.7l1.5 1.5M140.5 179.7h.1M143.5 179.7l-1.5 1.5M143.5 179.7l1.5 1.5M143.5 179.7h.1M146.6 179.7l-1.6 1.5M146.6 179.7l.7 .7M146.6 179.7h.1M142 181.2h.1M145 181.2h.1M147.3 180.4h.1"/>
<circle cx="239.7" cy="112.2" r=".38"/>
</g>
<path d="M236.2 111.8h2.6M236.2 111.8h.1M246.4 111.8h2.5M248.9 111.8h.1" fill="none" stroke="#f00" stroke-width=".25"/>
<circle cx="140.6" cy="180.8" r=".38" fill="#00f"/>
<g fill="none" stroke="#00f" stroke-width=".25">
<path d="M267 151.7h4.5M267 150.7h4.5M267 151.7h.1M267 150.7h.1M269.2 151.7h.1M269.2 151.7v.8"/>
<circle cx="140.6" cy="180.8" r=".38"/>
</g>
<path d="M137.2 180.4h.1M137.2 180.4h2.5M147.3 180.4h2.6M149.9 180.4h.1" fill="none" stroke="#f00" stroke-width=".25"/>
<circle cx="270.1" cy="150.3" r=".38" fill="#00f"/>
<g fill="none" stroke="#00f" stroke-width=".25">
<path d="M115.1 22.2l1.5 1.5M115.1 22.2h.1M115.1 22.2l-.8 .7M116.6 23.7h.1M118.1 22.2l1.5 1.5M118.1 22.2h.1M118.1 22.2l-1.5 1.5M119.6 23.7h.1M121.2 22.2h.1M121.2 22.2l-1.6 1.5M121.2 22.2l.7 .7M121.9 22.9h.1"/>
<path d="M269.2 150.7h.1M269.2 149.9v.8"/>
<circle cx="270.1" cy="150.3" r=".38"/>
</g>
<path d="M269.2 147.4h.1M269.2 155h.1M269.2 147.4v2.5M269.2 152.5v2.5" fill="none" stroke="#f00" stroke-width=".25"/>
<circle cx="115.2" cy="23.3" r=".38" fill="#00f"/>
<g fill="none" stroke="#00f" stroke-width=".25">
<path d="M93.2 175.1h.1M93.2 178.1h.1M93.2 175.1l1.5 1.5M93.2 178.1l1.5 1.6M94 172.8l.7 .8M94.7 173.6l-1.5 1.5M94.7 176.6l-1.5 1.5M94.7 173.6h.1M94.7 176.6h.1M94.7 179.7l-.7 .7M94.7 179.7h.1M94 180.4h.1"/>
<circle cx="115.2" cy="23.3" r=".38"/>
</g>
<path d="M111.8 22.9h.1M111.8 22.9h2.5M121.9 22.9h2.6M124.5 22.9h.1" fill="none" stroke="#f00" stroke-width=".25"/>
<circle cx="93.6" cy="173.7" r=".38" fill="#00f"/>
<g fill="none" stroke="#00f" stroke-width=".25">
<path d="M239.5 144.1l1.6 1.5M239.5 144.1h.1M239.5 144.1l-.7 .8M241.1 145.6h.1M242.6 144.1l1.5 1.5M242.6 144.1h.1M242.6 144.1l-1.5 1.5M244.1 145.6h.1M245.6 144.1l.8 .8M245.6 144.1h.1M245.6 144.1l-1.5 1.5M246.4 144.9h.1"/>
<circle cx="93.6" cy="173.7" r=".38"/>
</g>
<path d="M94 170.3h.1M94 170.3v2.5M94 183h.1M94 180.4v2.6" fill="none" stroke="#f00" stroke-width=".25"/>
<circle cx="239.7" cy="145.2" r=".38" fill="#00f"/>
<g fill="none" stroke="#00f" stroke-width=".25">
<path d="M53.6 138h4.6M53.6 139h4.6M55.9 139v.8M55.9 139h.1M58.2 138h.1M58.2 139h.1"/>
<circle cx="239.7" cy="145.2" r=".38"/>
</g>
<path d="M236.2 144.9h2.6M236.2 144.9h.1M246.4 144.9h2.5M248.9 144.9h.1" fill="none" stroke="#f00" stroke-width=".25"/>
<circle cx="55" cy="137.6" r=".38" fill="#00f"/>
<g fill="none" stroke="#00f" stroke-width=".25">
<path d="M55.9 138h.1M55.9 137.2v.8M254.3 151.7h.1M254.3 150.7h.1M254.3 151.7h4.5M254.3 150.7h4.5M256.5 151.7h.1M256.5 151.7v.8"/>
<circle cx="55" cy="137.6" r=".38"/>
</g>
<path d="M55.9 139.8v2.5M55.9 134.7h.1M55.9 134.7v2.5M55.9 142.3h.1" fill="none" stroke="#f00" stroke-width=".25"/>
<circle cx="257.4" cy="150.3" r=".38" fill="#00f"/>
<g fill="none" stroke="#00f" stroke-width=".25">
<path d="M163.3 25.2h.1M163.3 20.7v4.5M164.3 25.2h.1M164.3 22.9h.1M164.3 20.7v4.5M164.3 22.9h.8M256.5 150.7h.1M256.5 149.9v.8"/>
<circle cx="257.4" cy="150.3" r=".38"/>
</g>
<path d="M256.5 147.4h.1M256.5 155h.1M256.5 147.4v2.5M256.5 152.5v2.5" fill="none" stroke="#f00" stroke-width=".25"/>
<circle cx="162.9" cy="22" r=".38" fill="#00f"/>
<g fill="none" stroke="#00f" stroke-width=".25">
<path d="M162.6 22.9h.7M163.3 22.9h.1M112.5 177.9h3.6M114.3 175.3h.1M114.3 175.3v2.6M116.1 177.9h.1M114.3 180.4v2.6M114.3 180.4h.1"/>
<circle cx="162.9" cy="22" r=".38"/>
</g>
<path d="M160 22.9h2.6M160 22.9h.1M165.1 22.9h2.5M167.6 22.9h.1" fill="none" stroke="#f00" stroke-width=".25"/>
<path d="M114.3 177.9l1.8 2.5h-3.6z" fill-rule="evenodd" fill="#00f"/>
<path d="M153.2 98.9h.1M153.2 94.3v4.6M154.2 96.6h.7M154.2 98.9h.1M154.2 96.6h.1M154.2 94.3v4.6M114.3 177.9l1.8 2.5h-3.6z" fill="none" stroke="#00f" stroke-width=".25"/>
<path d="M114.3 172.8h.1M114.3 172.8v2.5M114.3 185.5h.1M114.3 183v2.5" fill="none" stroke="#f00" stroke-width=".25"/>
<circle cx="152.8" cy="95.7" r=".38" fill="#00f"/>
<g fill="none" stroke="#00f" stroke-width=".25">
<path d="M152.4 96.6h.8M153.2 96.6h.1M267 118.7h4.5M267 117.7h4.5M267 118.7h.1M267 117.7h.1M269.2 118.7h.1M269.2 118.7v.8"/>
<circle cx="152.8" cy="95.7" r=".38"/>
</g>
<path d="M149.9 96.6h2.5M149.9 96.6h.1M154.9 96.6h2.6M157.5 96.6h.1" fill="none" stroke="#f00" stroke-width=".25"/>
<circle cx="270.1" cy="117.3" r=".38" fill="#00f"/>
<g fill="none" stroke="#00f" stroke-width=".25">
<path d="M269.2 117.7h.1M269.2 116.9v.8M94 139.8l.7 .7M93.2 145.1h.1M93.2 145.1l1.5 1.5M93.2 142.1h.1M93.2 142.1l1.5 1.5M94 147.4h.1M94.7 143.6l-1.5 1.5M94.7 146.6h.1M94.7 143.6h.1M94.7 140.5h.1"/>
<path d="M94.7 146.6l-.7 .8M94.7 140.5l-1.5 1.6"/>
<circle cx="270.1" cy="117.3" r=".38"/>
</g>
<path d="M269.2 114.4h.1M269.2 114.4v2.5M269.2 119.5v2.5M269.2 122h.1" fill="none" stroke="#f00" stroke-width=".25"/>
<circle cx="93.6" cy="140.7" r=".38" fill="#00f"/>
<g fill="none" stroke="#00f" stroke-width=".25">
<path d="M41.4 133.9l1.5 1.6M41.4 133.9l-.8 .8M41.4 133.9h.1M42.9 135.5h.1M44.5 133.9l-1.6 1.6M44.5 133.9l1.5 1.6M44.5 133.9h.1M46 135.5h.1M47.5 133.9l-1.5 1.6M47.5 133.9l.8 .8M47.5 133.9h.1M48.3 134.7h.1"/>
<circle cx="93.6" cy="140.7" r=".38"/>
</g>
<path d="M94 137.2v2.6M94 137.2h.1M94 149.9h.1M94 147.4v2.5" fill="none" stroke="#f00" stroke-width=".25"/>
<circle cx="41.5" cy="135.1" r=".38" fill="#00f"/>
<g fill="none" stroke="#00f" stroke-width=".25">
<path d="M59.2 159.3l1.5 1.6M59.2 159.3l-.8 .8M59.2 159.3h.1M62.2 159.3l-1.5 1.6M62.2 159.3l1.6 1.6M62.2 159.3h.1M65.3 159.3l-1.5 1.6M65.3 159.3l.7 .8M65.3 159.3h.1M60.7 160.9h.1M63.8 160.9h.1M66 160.1h.1"/>
<circle cx="41.5" cy="135.1" r=".38"/>
</g>
<path d="M38.1 134.7h.1M38.1 134.7h2.5M48.3 134.7h2.5M50.8 134.7h.1" fill="none" stroke="#f00" stroke-width=".25"/>
<circle cx="59.3" cy="160.5" r=".38" fill="#00f"/>
<g fill="none" stroke="#00f" stroke-width=".25">
<path d="M163.3 15.1h.1M163.3 10.5v4.6M164.3 15.1h.1M164.3 12.8h.1M164.3 10.5v4.6M164.3 12.8h.8M116.8 45.8h38.1v38.1h-38.1z"/>
<circle cx="59.3" cy="160.5" r=".38"/>
</g>
<g fill="none" stroke="#f00" stroke-width=".25">
<path d="M124.5 38.2h.1M124.5 38.2v7.6M127 38.2h.1M127 38.2v7.6M129.5 38.2h.1M129.5 38.2v7.6M132.1 38.2h.1M132.1 38.2v7.6M134.6 38.2h.1M134.6 38.2v7.6M137.2 38.2h.1M137.2 38.2v7.6"/>
<path d="M139.7 38.2h.1M139.7 38.2v7.6M142.2 38.2h.1M142.2 38.2v7.6M144.8 38.2h.1M144.8 38.2v7.6M109.2 56h7.6M109.2 58.5h7.6M109.2 56h.1M109.2 58.5h.1M154.9 56h7.7M154.9 58.5h7.7"/>
<path d="M162.6 58.5h.1M162.6 56h.1M109.2 61h7.6M109.2 63.6h7.6M109.2 66.1h7.6M109.2 68.7h7.6M109.2 71.2h7.6M109.2 73.7h7.6M109.2 61h.1M109.2 63.6h.1M109.2 66.1h.1M109.2 68.7h.1"/>
<path d="M109.2 71.2h.1M109.2 73.7h.1M154.9 61h7.7M154.9 63.6h7.7M154.9 66.1h7.7M154.9 68.7h7.7M154.9 71.2h7.7M154.9 73.7h7.7M162.6 73.7h.1M162.6 71.2h.1M162.6 68.7h.1M162.6 66.1h.1"/>
<path d="M162.6 63.6h.1M162.6 61h.1M127 91.5h.1M127 83.9v7.6M129.5 91.5h.1M129.5 83.9v7.6M132.1 91.5h.1M132.1 83.9v7.6M134.6 91.5h.1M134.6 83.9v7.6M137.2 91.5h.1M137.2 83.9v7.6"/>
<path d="M139.7 91.5h.1M139.7 83.9v7.6M142.2 91.5h.1M142.2 83.9v7.6M144.8 91.5h.1M144.8 83.9v7.6M55.9 160.1h.1M55.9 160.1h2.5M66 160.1h2.6M68.6 160.1h.1"/>
</g>
<path d="M131.3 92.3h.1M131.3 90.8l1.6 1.5M132.8 90.8l-1.5 1.5M132.9 92.3h.1M133.9 92.3h.1M133.9 90.8l1.5 1.5M135.4 90.8l-1.5 1.5M135.4 92.3h.1" fill="none" stroke="#804000" stroke-width=".21"/>
<circle cx="162.9" cy="11.9" r=".38" fill="#00f"/>
<g fill="none" stroke="#00f" stroke-width=".25">
<path d="M162.6 12.8h.7M163.3 12.8h.1M83.8 139.8l.8 .7M83.1 145.1h.1M83.1 142.1l1.5 1.5M83.1 145.1l1.5 1.5M83.1 142.1h.1M83.8 147.4h.1M84.6 143.6l-1.5 1.5M84.6 140.5h.1M84.6 146.6l-.8 .8M84.6 143.6h.1"/>
<path d="M84.6 146.6h.1M84.6 140.5l-1.5 1.6"/>
<circle cx="162.9" cy="11.9" r=".38"/>
</g>
<path d="M160 12.8h2.6M160 12.8h.1M165.1 12.8h2.5M167.6 12.8h.1" fill="none" stroke="#f00" stroke-width=".25"/>
<circle cx="83.4" cy="140.7" r=".38" fill="#00f"/>
<circle cx="83.4" cy="140.7" r=".38" fill="none" stroke="#00f" stroke-width=".25"/>
<path d="M83.8 137.2h.1M83.8 137.2v2.6M83.8 149.9h.1M83.8 147.4v2.5" fill="none" stroke="#f00" stroke-width=".25"/>
<circle cx="137.2" cy="101.7" r=".51" fill="#f0f"/>
<circle cx="137.2" cy="101.7" r=".51" fill="none" stroke="#f0f" stroke-width=".25"/>
<circle cx="152.4" cy="33.1" r=".51" fill="#f0f"/>
<circle cx="152.4" cy="33.1" r=".51" fill="none" stroke="#f0f" stroke-width=".25"/>
<circle cx="188" cy="63.6" r=".51" fill="#f0f"/>
<circle cx="188" cy="63.6" r=".51" fill="none" stroke="#f0f" stroke-width=".25"/>
<circle cx="101.6" cy="63.6" r=".51" fill="#f0f"/>
<circle cx="101.6" cy="63.6" r=".51" fill="none" stroke="#f0f" stroke-width=".25"/>
<circle cx="129.5" cy="28" r=".51" fill="#f0f"/>
<circle cx="129.5" cy="28" r=".51" fill="none" stroke="#f0f" stroke-width=".25"/>
<circle cx="55.9" cy="134.7" r=".51" fill="#f0f"/>
<circle cx="55.9" cy="134.7" r=".51" fill="none" stroke="#f0f" stroke-width=".25"/>
<circle cx="68.6" cy="134.7" r=".51" fill="#f0f"/>
<circle cx="68.6" cy="134.7" r=".51" fill="none" stroke="#f0f" stroke-width=".25"/>
<circle cx="94" cy="160.1" r=".51" fill="#f0f"/>
<circle cx="94" cy="160.1" r=".51" fill="none" stroke="#f0f" stroke-width=".25"/>
<circle cx="106.7" cy="157.6" r=".51" fill="#f0f"/>
<circle cx="106.7" cy="157.6" r=".51" fill="none" stroke="#f0f" stroke-width=".25"/>
<circle cx="114.3" cy="160.1" r=".51" fill="#f0f"/>
<circle cx="114.3" cy="160.1" r=".51" fill="none" stroke="#f0f" stroke-width=".25"/>
<circle cx="269.2" cy="144.9" r=".51" fill="#f0f"/>
<circle cx="269.2" cy="144.9" r=".51" fill="none" stroke="#f0f" stroke-width=".25"/>
<circle cx="256.5" cy="144.9" r=".51" fill="#f0f"/>
<circle cx="256.5" cy="144.9" r=".51" fill="none" stroke="#f0f" stroke-width=".25"/>
<circle cx="269.2" cy="111.8" r=".51" fill="#f0f"/>
<circle cx="269.2" cy="111.8" r=".51" fill="none" stroke="#f0f" stroke-width=".25"/>
<circle cx="256.5" cy="111.8" r=".51" fill="#f0f"/>
<circle cx="256.5" cy="111.8" r=".51" fill="none" stroke="#f0f" stroke-width=".25"/>
<circle cx="129.5" cy="180.4" r=".51" fill="#f0f"/>
<circle cx="129.5" cy="180.4" r=".51" fill="none" stroke="#f0f" stroke-width=".25"/>
<circle cx="94" cy="152.5" r=".51" fill="#f0f"/>
<circle cx="94" cy="152.5" r=".51" fill="none" stroke="#f0f" stroke-width=".25"/>
<circle cx="76.2" cy="167.7" r=".51" fill="#f0f"/>
<circle cx="76.2" cy="167.7" r=".51" fill="none" stroke="#f0f" stroke-width=".25"/>
<circle cx="121.9" cy="167.7" r=".51" fill="#f0f"/>
<circle cx="121.9" cy="167.7" r=".51" fill="none" stroke="#f0f" stroke-width=".25"/>
<text font-size="7.2" x="43.2" y="18.8">EARPHONE</text>
<text font-size="4.1" x="236.2" y="194.3">DEBIX Model C Schematics</text>
<g font-size="3.3" fill="#f00">
<text x="75.7" y="24.3">VDD3V3_CODEC</text>
<text x="140.2" y="26.9">VCC_MICBIAS</text>
<text x="156.5" y="47.7">VDD3V3_CODEC</text>
<text x="70.6" y="64.9">VDD3V3_CODEC</text>
<text x="170.2" y="100.5">VDD1V8_CODEC</text>
<text x="254.5" y="103.1">VDD1V8_CODEC</text>
<text x="207.8" y="113.2">VDD_1V8</text>
<text x="18.3" y="126">VCC_MICBIAS</text>
<text x="86.9" y="128.5">VDD_3V3</text>
<text x="254.5" y="136.2">VDD3V3_CODEC</text>
<text x="209" y="145.8">VDD_3V3</text>
</g>
<g font-size="3.3">
<text x="218.4" y="175.8">Polyhex Technology Company Limited</text>
<text x="238.8" y="201.2">PAGE07 AUDIO CODEC</text>
</g>
<g font-size="2.3" fill="#000080">
<text x="157.5" y="14.8">C273</text>
<text x="157.5" y="12.3">C274</text>
<text x="109.2" y="22.5">R383</text>
<text x="157.5" y="19.9">C275</text>
<text x="157.5" y="22.5">C276</text>
<text x="109.2" y="27.5">R384</text>
<text x="157.5" y="32.6">C277</text>
<text x="157.5" y="37.7">C278</text>
<text x="170.2" y="55.5">C279</text>
<text x="132.1" y="63.1">U207</text>
<text x="170.2" y="63.1">C280</text>
<text x="144.8" y="96.1">C281</text>
<text x="139.7" y="106.3">C282</text>
<text x="152.4" y="106.3">C283</text>
<text x="231.1" y="111.4">R392</text>
<text x="259.1" y="116.4">C284</text>
<text x="271.8" y="116.4">C285</text>
<text x="33" y="134.2">R393</text>
<text x="58.4" y="136.8">C286</text>
<text x="71.1" y="136.8">C287</text>
<text x="86.4" y="141.8">R394</text>
<text x="96.5" y="141.8">R395</text>
<text x="231.1" y="144.4">R396</text>
<text x="259.1" y="149.5">C288</text>
<text x="271.8" y="149.5">C289</text>
<text x="50.8" y="152">R397</text>
<text x="50.8" y="159.6">R398</text>
<text x="142.2" y="157.1">J3</text>
<text x="50.8" y="167.2">R399</text>
<text x="106.3" y="173.3" transform="rotate(-90 106.3 173.3)">D1</text>
<text x="113.9" y="173.3" transform="rotate(-90 113.9 173.3)">D2</text>
<text x="121.5" y="173.3" transform="rotate(-90 121.5 173.3)">D3</text>
<text x="78.7" y="174.9">R400</text>
<text x="96.5" y="174.9">R401</text>
<text x="132.1" y="179.9">R402</text>
</g>
<g font-size="2.3" fill="#f00">
<text x="140.2" y="22.4">HP_IN1N</text>
<text x="140.2" y="19.8">HP_IN1P</text>
<text x="180.9" y="19.8">MIC_IN2P</text>
<text x="44.2" y="54">[3] I2C1_SDA</text>
<text x="46.7" y="56.5">[3] I2C1_SCL</text>
<text x="46.7" y="59">[3] SAI1_MCLK</text>
<text x="165.6" y="65.6">HPOL</text>
<text x="46.7" y="69.2">[3] SAI1_TXC</text>
<text x="46.7" y="71.7">[5] SAI1_TXD0</text>
<text x="165.6" y="68.1">HPOR</text>
<text x="165.6" y="70.7">HPGND</text>
<text x="46.7" y="74.3">[5] SAI1_TXFS</text>
<text x="46.7" y="94.6">[3] SAI1_RXD0</text>
<text x="102.1" y="98.6">HP_DET</text>
<text x="38.6" y="151.9">HP_DET</text>
<text x="38.6" y="159.6">HPOR</text>
<text x="109.7" y="157">MIC_IN2P</text>
<text x="38.6" y="167.2">HPOL</text>
</g>
<g font-size="2.3">
<text x="124" y="44" transform="rotate(-90 124 44)">33</text>
<text x="126.5" y="44" transform="rotate(-90 126.5 44)">32</text>
<text x="129" y="44" transform="rotate(-90 129 44)">31</text>
<text x="131.6" y="44" transform="rotate(-90 131.6 44)">30</text>
<text x="134.1" y="44" transform="rotate(-90 134.1 44)">29</text>
<text x="136.7" y="44" transform="rotate(-90 136.7 44)">28</text>
<text x="139.2" y="44" transform="rotate(-90 139.2 44)">27</text>
<text x="141.7" y="44" transform="rotate(-90 141.7 44)">26</text>
<text x="144.3" y="44" transform="rotate(-90 144.3 44)">25</text>
<text x="113.8" y="55.4">1</text>
<text x="113.8" y="58">2</text>
<text x="156.7" y="58">23</text>
<text x="156.7" y="55.4">24</text>
<text x="113.8" y="60.5">3</text>
<text x="113.8" y="63.1">4</text>
<text x="113.8" y="65.6">5</text>
<text x="156.7" y="65.6">20</text>
<text x="156.7" y="63.1">21</text>
<text x="156.7" y="60.5">22</text>
<text x="113.8" y="68.1">6</text>
<text x="113.8" y="70.7">7</text>
<text x="156.7" y="70.7">18</text>
<text x="156.7" y="68.1">19</text>
<text x="113.8" y="73.2">8</text>
<text x="156.7" y="73.2">17</text>
<text x="126.5" y="87" transform="rotate(-90 126.5 87)">9</text>
<text x="129" y="88.2" transform="rotate(-90 129 88.2)">10</text>
<text x="131.6" y="88.2" transform="rotate(-90 131.6 88.2)">11</text>
<text x="134.1" y="88.2" transform="rotate(-90 134.1 88.2)">12</text>
<text x="136.7" y="88.2" transform="rotate(-90 136.7 88.2)">13</text>
<text x="139.2" y="88.2" transform="rotate(-90 139.2 88.2)">14</text>
<text x="141.7" y="88.2" transform="rotate(-90 141.7 88.2)">15</text>
<text x="144.3" y="88.2" transform="rotate(-90 144.3 88.2)">16</text>
<text x="136.6" y="157">1</text>
<text x="136.6" y="159.6">3</text>
<text x="136.6" y="167.2">4</text>
<text x="136.6" y="162.1">5</text>
<text x="136.6" y="164.7">6</text>
<text x="136.6" y="169.7">2</text>
<text x="218.4" y="179.9">www.polyhexpc.com</text>
<text x="246.8" y="179.9">www.polyhex.net</text>
<text x="167.6" y="185">This document contains information proprietary to Polyhex</text>
<text x="230.7" y="185">and shall not be used for engineering design,</text>
<text x="127" y="187.6">HPGND</text>
<text x="167.6" y="187.6">procurement or manufacture in whole or in part without the express written permission of Polyhex</text>
<text x="273.1" y="187.6">Semiconductors.</text>
<text x="167.6" y="192.6">Designer:</text>
<text x="180.3" y="192.6">HW</text>
<text x="218.4" y="192.6">Drawing Title:</text>
<text x="167.6" y="200.3">Reviewer:</text>
<text x="180.3" y="200.3">HW</text>
<text x="218.4" y="200.3">Page Title:</text>
<text x="167.6" y="205.3">Date:</text>
<text x="218.4" y="205.3">Sheet</text>
<text x="228.6" y="205.3">7</text>
<text x="236.2" y="205.3">of</text>
<text x="243.8" y="205.3">13</text>
<text x="261.6" y="205.3">Rev</text>
<text x="269.2" y="205.3">V02</text>
</g>
<g font-size="2.3" fill="#004080">
<text x="130.6" y="50.3" transform="rotate(-90 130.6 50.3)">CE</text>
<text x="133.1" y="51.9" transform="rotate(-90 133.1 51.9)">LIN1</text>
<text x="135.7" y="52.3" transform="rotate(-90 135.7 52.3)">RIN1</text>
<text x="138.2" y="51.9" transform="rotate(-90 138.2 51.9)">LIN2</text>
<text x="140.8" y="52.3" transform="rotate(-90 140.8 52.3)">RIN2</text>
<text x="145.8" y="52.8" transform="rotate(-90 145.8 52.8)">VMID</text>
<text x="118.1" y="57">CCLK</text>
<text x="118.1" y="59.5">MCLK</text>
<text x="125.5" y="54.1" transform="rotate(-90 125.5 54.1)">E-PAD</text>
<text x="128.1" y="54.9" transform="rotate(-90 128.1 54.9)">CDATA</text>
<text x="142.7" y="57">ADCVREF</text>
<text x="143.3" y="56.5" transform="rotate(-90 143.3 56.5)">MICBIAS</text>
<text x="147" y="59.5">AGND</text>
<text x="118.1" y="62.1">DVDD</text>
<text x="118.1" y="64.6">PVDD</text>
<text x="142.7" y="64.6">DACVREF</text>
<text x="147.3" y="62.1">AVDD</text>
<text x="118.1" y="67.2">DGND</text>
<text x="118.1" y="69.7">SCLK</text>
<text x="147.2" y="69.7">ROUT</text>
<text x="147.5" y="67.2">LOUT</text>
<text x="118.1" y="72.2">DSDIN</text>
<text x="118.1" y="74.8">DLRCK</text>
<text x="140.8" y="72.2">CPGNDREF</text>
<text x="145.4" y="74.8">CPGND</text>
<text x="128.1" y="82.6" transform="rotate(-90 128.1 82.6)">ASDOUT</text>
<text x="130.6" y="82.6" transform="rotate(-90 130.6 82.6)">GPIO1</text>
<text x="133.1" y="82.6" transform="rotate(-90 133.1 82.6)">GPIO2</text>
<text x="135.7" y="82.6" transform="rotate(-90 135.7 82.6)">GPIO3</text>
<text x="138.2" y="82.6" transform="rotate(-90 138.2 82.6)">CPVSSP</text>
<text x="140.8" y="82.6" transform="rotate(-90 140.8 82.6)">CPVDD</text>
<text x="143.3" y="82.6" transform="rotate(-90 143.3 82.6)">CPTOP</text>
<text x="145.8" y="82.6" transform="rotate(-90 145.8 82.6)">CPBOT</text>
</g>
<g font-size="1.8">
<text x="31.7" y="2">5</text>
<text x="90.1" y="2">4</text>
<text x="148.5" y="2">3</text>
<text x="206.8" y="2">2</text>
<text x="265.2" y="2">1</text>
<text x=".6" y="29.9">D</text>
<text x="295" y="29.9">D</text>
<text x=".6" y="81">C</text>
<text x="295" y="81">C</text>
<text x=".6" y="132.2">B</text>
<text x="295" y="132.2">B</text>
<text x=".6" y="183.4">A</text>
<text x="295" y="183.4">A</text>
<text x="31.7" y="209.2">5</text>
<text x="90.1" y="209.2">4</text>
<text x="148.5" y="209.2">3</text>
<text x="206.8" y="209.2">2</text>
<text x="265.2" y="209.2">1</text>
</g>
</svg>
